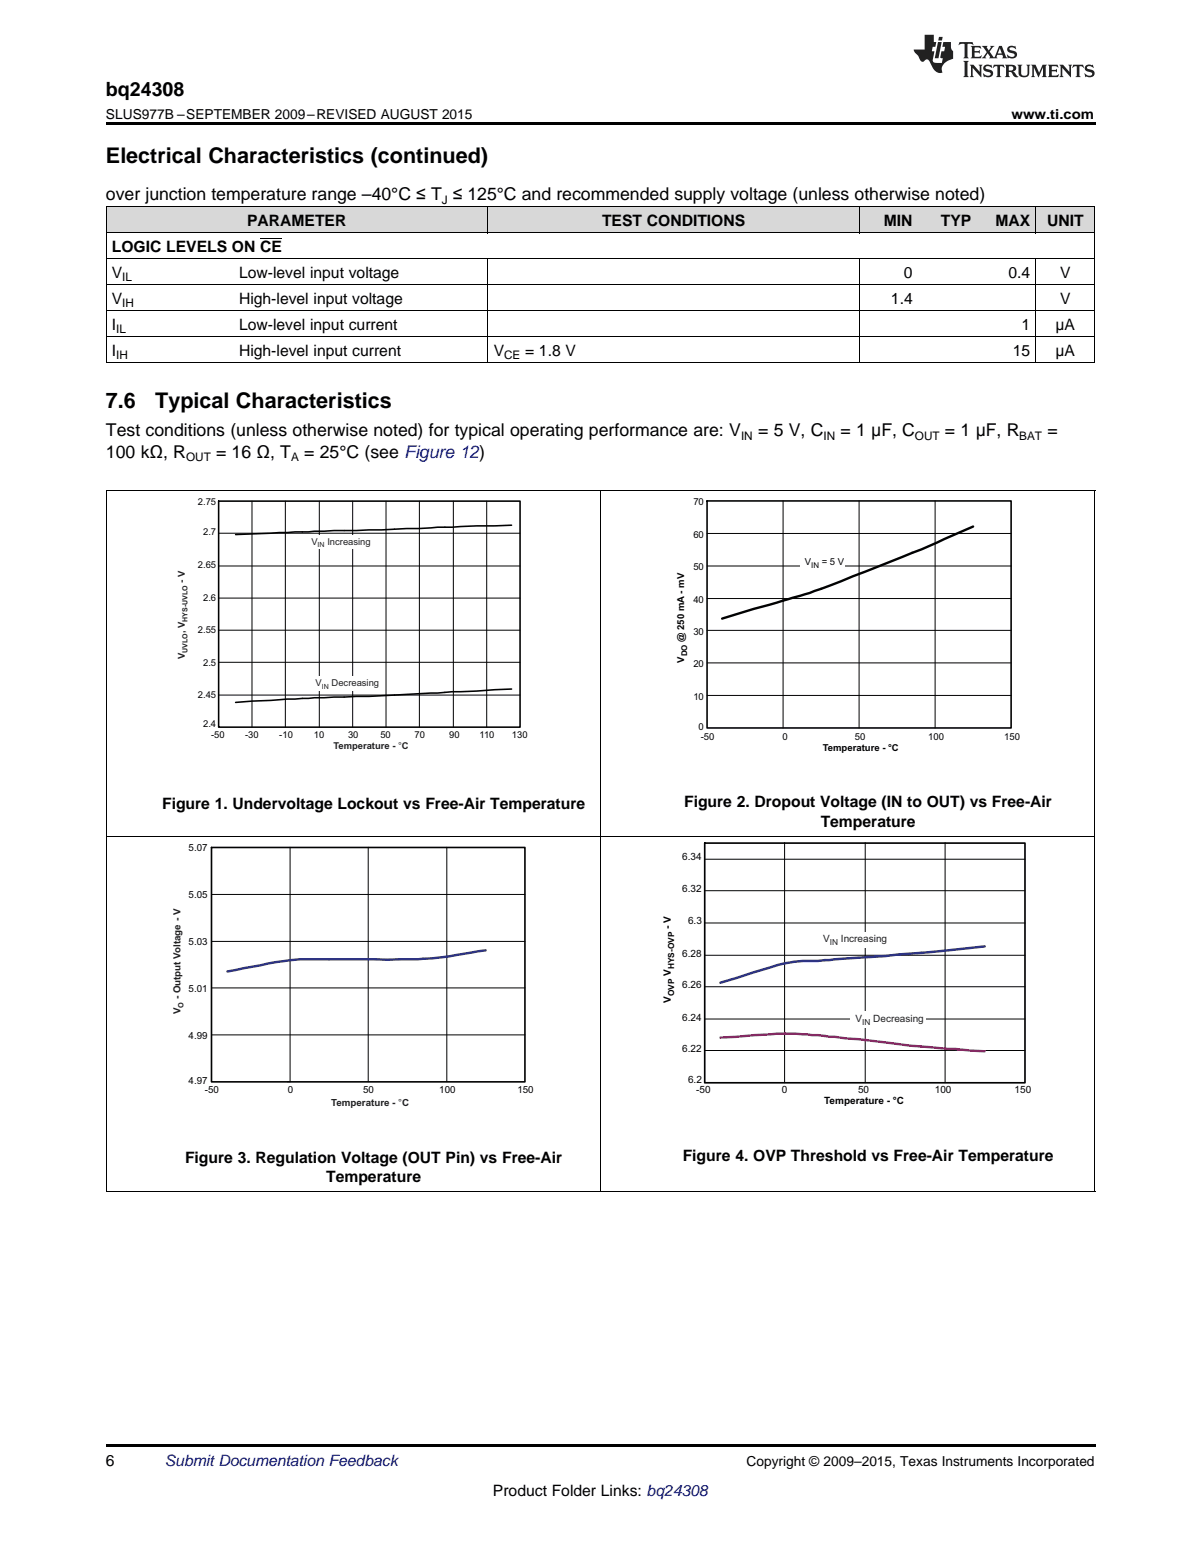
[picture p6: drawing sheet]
<svg xmlns="http://www.w3.org/2000/svg" width="216mm" height="279mm" viewBox="0 0 216 279" stroke-linecap="round" stroke-linejoin="round" font-family="sans-serif">
<g fill="#d8d8d8">
<path d="M19 37.3h22.9v4.6h-22.9z"/>
<path d="M41.9 37.3h45.8v4.6h-45.8z"/>
<path d="M87.7 37.3h66.9v4.6h-66.9z"/>
<path d="M154.6 37.3h10.5v4.6h-10.5z"/>
<path d="M165.1 37.3h10.6v4.6h-10.6z"/>
<path d="M175.7 37.3h10.6v4.6h-10.6z"/>
<path d="M186.3 37.3h10.5v4.6h-10.5z"/>
</g>
<path d="M19 259.7h177.8v.5h-177.8z" fill="#000"/>
<path d="M19.1 150.4v63.9M107.9 150.4v63.9M196.8 150.4v63.9M19 214.3h177.8" fill="none" stroke="#000" stroke-width=".18"/>
<path d="M38 152.4h56.4v42.1h-56.4z" fill="none" stroke="#010202" stroke-width=".29"/>
<g fill="none" stroke="#010202" stroke-width=".18">
<path d="M52.1 152.3v42.2h-.5M66.2 152.3v42.2M80.3 152.3v42.2M126.7 154.5h57.6M141 151.5v43.2M155.5 151.5v43.2M169.9 151.5v43.2M38 177.6h56.4M38 169.3h56.4M38 160.8h56.4M126.7 177.4h57.6M126.7 171.8h57.6"/>
<path d="M126.7 165.9h57.6M126.7 160.1h57.6M38 186.1h56.4M126.7 188.9h57.6M126.7 183.2h57.6"/>
</g>
<path d="M87.3 170.9l-1.3 .1a61.1 61.1 0 0 1-14 1.5h-18.1l-4.3 .5-8.7 1.7" fill="none" stroke="#2e3092" stroke-width=".44"/>
<path d="M126.7 151.6h57.6v43.1h-57.6z" fill="none" stroke="#010202" stroke-width=".3"/>
<path d="M177 170.2l-5.4 .5a575.2 575.2 0 0 1-28.8 2.2l-.8 .2a35.1 35.1 0 0 0-6.5 1.7l-6 1.9" fill="none" stroke="#2b3695" stroke-width=".45"/>
<path d="M129.5 186.6l9-.6a30.5 30.5 0 0 1 7.5 .1h1.1l7.2 .7a209.3 209.3 0 0 0 16 1.8l6.7 .4" fill="none" stroke="#ed028c" stroke-width=".45"/>
<g fill="#fff">
<path d="M147.1 167.6h12.8v2.8h-12.8z" fill-rule="evenodd"/>
<path d="M152.9 181.8h13.6v3h-13.6z" fill-rule="evenodd"/>
</g>
<path d="M19.1 88.3v62.2M107.9 88.3v62.2M196.8 88.3v62.2M19 150.4h177.8" fill="none" stroke="#000" stroke-width=".18"/>
<g fill="none" stroke="#010202" stroke-width=".18">
<path d="M39.3 95.9h54.2M45.3 90.1v40.6M51.3 90.1v40.6M57.4 90.1v40.6M63.4 90.1v40.6M69.4 90.1v40.6M75.4 90.1v40.6M81.5 90.1v40.6M87.5 90.1v40.6M39.3 119.1h54.2M39.3 113.3h54.2M39.3 107.5h54.2"/>
<path d="M39.3 101.8h54.2M39.3 125h54.2"/>
</g>
<path d="M39.3 90.1h54.2v40.6h-54.2zM92 94.4l-13.3 .4-10.1 .5-8.6 .1-17.6 .7M92 123.9l-3.1 .1a1008.2 1008.2 0 0 1-34.6 1.6l-11.9 .7" fill="none" stroke="#010202" stroke-width=".28"/>
<g fill="#fff">
<path d="M55.6 96.3h11.5v2.4h-11.5z" fill-rule="evenodd"/>
<path d="M56.3 121.6h12.2v2.6h-12.2z" fill-rule="evenodd"/>
</g>
<path d="M127.1 90.1h54.7v40.8h-54.7z" fill="none" stroke="#010202" stroke-width=".29"/>
<path d="M127.1 95.9h54.7M140.8 90v40.9M154.4 90v40.9M168.1 90v40.9M127.1 119.2h54.7M127.1 113.3h54.7M127.1 107.6h54.7M127.1 101.8h54.7M127.1 125h54.7" fill="none" stroke="#010202" stroke-width=".18"/>
<path d="M174.9 94.7a440 440 0 0 1-30.3 12.2l-14.8 4.3" fill="none" stroke="#010202" stroke-width=".43"/>
<path d="M143.9 99.6h8.1v2.9h-8.1z" fill-rule="evenodd" fill="#fff"/>
<g fill="none" stroke="#000" stroke-width=".18">
<path d="M19 37.2h177.8M19.1 37.2v28M87.6 37.2v4.7M154.5 37.2v4.7M186.2 37.2v4.7M196.8 37.2v28M19 55.8h177.8M19 51.2h177.8M19 46.5h177.8M19 41.9h177.8M87.6 46.6v18.6M154.5 46.6v18.6"/>
<path d="M186.2 46.6v18.6M19 65.1h177.8M19 60.5h177.8M19 88.2h177.8"/>
</g>
<path d="M19 22h177.8v.5h-177.8z" fill="#000"/>
<g fill="#231f20">
<path d="M172.5 7.6l-.1 .5a.77 .77 0 0 1 1-.1v2.1l-.2 .4h.9l-.2-.4 .1-2.2a.99 .99 0 0 1 1 .2l-.2-.5zM174.5 8.3l.2 .3v1.5l-.2 .4h1.8l.2-.6a1.12 1.12 0 0 1-1.3 .3v-.8h.6l.3 .2v-.6l-.3 .2h-.6v-.5l.2-.2a.96 .96 0 0 1 1 .3l-.2-.5zM176.5 8.3l.9 1.1-.9 1.1h.8l-.2-.2 .4-.7 .5 .7-.2 .2h1.5l-.2-.2 .2-.4h.9l.1 .4-.2 .2h1l-.3-.3-.7-1.9h-.5l-.9 2-.8-1 .9-1h-.8l.1 .1v.2l-.4 .5-.3-.6 .1-.2zM179.7 8.6l.4 1h-.7zM181.3 8.4a.63 .63 0 0 0-.2 .7 .63 .63 0 0 0 .6 .4l.6 .2 .1 .2a.75 .75 0 0 1-.7 .4 .75 .75 0 0 1-.6-.5l.1 .7 .2-.1a.89 .89 0 0 0 1 0 .89 .89 0 0 0 .4-.9 1.4 1.4 0 0 0-1.2-.5l-.1-.4a1.04 1.04 0 0 1 1.2 .2l-.2-.5-.2 .1-.4-.2zM173.2 10.9l.2 .4v2.2l-.2 .4h1l-.3-.4v-2.2l.3-.4zM174.3 11.6l.3 .4v1.5l-.3 .4h.8l-.2-.4v-1.3l1.5 1.7v-1.9l.2-.4h-.7l.2 .4v.9l-1.1-1.3zM177 11.8a.62 .62 0 0 0-.2 .7 .62 .62 0 0 0 .6 .4l.6 .1 .1 .3a.76 .76 0 0 1-.7 .3 .76 .76 0 0 1-.7-.4l.2 .7 .2-.1a.89 .89 0 0 0 .9 0 .89 .89 0 0 0 .5-.9 1.4 1.4 0 0 0-1.2-.5l-.1-.4a1.04 1.04 0 0 1 1.2 .2l-.2-.6-.2 .1-.5-.1zM178.7 11.6l-.2 .6a.61 .61 0 0 1 .8-.3v1.6l-.2 .4h.9l-.2-.4v-1.6a.63 .63 0 0 1 .7 .3l-.1-.6zM180.6 11.6l.3 .4v1.5l-.3 .4h1l-.2-.2-.1-.8h.3a.93 .93 0 0 1 .6 .8 .61 .61 0 0 0 .9 .1l-1-1a.58 .58 0 0 0 .6-.5 .58 .58 0 0 0-.5-.6zM181.4 11.9h.1a.45 .45 0 0 1 .5 .1 .45 .45 0 0 1 .1 .5l-.1 .1-.7 .1zM182.9 11.6l.2 .2a2.17 2.17 0 0 0 .3 1.9 .99 .99 0 0 0 1.6-.6v-1.1l.2-.4h-.7l.2 .2a1.92 1.92 0 0 1-.2 1.8 .6 .6 0 0 1-.9-.5v-1.1l.2-.4zM185.4 11.6l.2 .4v1.5l-.2 .4h.7l-.2-.4v-1.4l.8 1.8 .8-1.8v1.4l-.2 .4h.9l-.2-.4v-1.5l.2-.4h-.8l-.6 1.5-.6-1.5zM188.4 11.6l.2 .4v1.5l-.2 .4h1.8l.1-.6a1.12 1.12 0 0 1-1.2 .3v-.8h.5l.4 .2v-.6l-.4 .2h-.5v-.6l.2-.1a.96 .96 0 0 1 .9 .3l-.1-.6zM190.5 11.6l.2 .4v1.5l-.2 .4h.7l-.2-.4v-1.3l1.5 1.7v-1.9l.2-.4h-.7l.2 .4v.9l-1.1-1.3zM192.9 11.6l-.1 .6a.61 .61 0 0 1 .7-.3l.1 1.6-.3 .4h1l-.3-.4 .1-1.6a.63 .63 0 0 1 .7 .3l-.1-.6zM195.2 11.8a.62 .62 0 0 0-.2 .7 .62 .62 0 0 0 .6 .4l.6 .1 .1 .3a.76 .76 0 0 1-.7 .3 .76 .76 0 0 1-.6-.4l.1 .7 .2-.1a.89 .89 0 0 0 1 0 .89 .89 0 0 0 .4-.9 1.4 1.4 0 0 0-1.2-.5l-.1-.4a1.04 1.04 0 0 1 1.2 .2l-.1-.6-.2 .1-.5-.1z"/>
<path d="M166.2 6.3v2.6h-1.9v.4l.8 .9a.91 .91 0 0 0 1 .8 .56 .56 0 0 1 .5-.3 .56 .56 0 0 1 .5 .3l.4 .8a1.53 1.53 0 0 0 1.9 1.2 1.54 1.54 0 0 1 1-2.1l.9-.3v-1.4a1.52 1.52 0 0 1-.4-1.6h-1.3l-.2 .8h.5l-.2 .8h-.5l-.1 1v.2l.4 .1-.2 .8a1.93 1.93 0 0 1-1.6-.3l.3-1.8h-.5l.2-.8h.4l.2-.8h-.4v-1.3zM168.6 7.6l-.6 2.9h.7l.6-2.9zM168.8 6.6l-.1 .7h.6l.2-.7z"/>
</g>
<path d="M46.8 42.8h3.9" fill="none" stroke="#000" stroke-width=".18"/>
<g font-size="3.9">
<text x="19" y="29.3">Electrical Characteristics (continued)</text>
<text x="19" y="73.3">7.6</text>
<text x="27.9" y="73.3">Typical Characteristics</text>
</g>
<text font-size="3.5" x="19" y="17.3">bq24308</text>
<g font-size="3.2">
<text x="19" y="36">over junction temperature range –40°C ≤ T ≤ 125°C and recommended supply voltage (unless otherwise noted)</text>
<text x="19" y="78.4">Test conditions (unless otherwise noted) for typical operating performance are: V</text>
<text x="19" y="82.3">100 kΩ, R</text>
<text x="38.8" y="82.3">= 16 Ω, T</text>
<text x="54.7" y="82.3">= 25°C (see Figure 12)</text>
<text x="136.3" y="78.4">= 5 V, C</text>
<text x="151.1" y="78.4">= 1 μF, C</text>
<text x="169.9" y="78.4">= 1 μF, R</text>
<text x="188.3" y="78.4">=</text>
</g>
<g font-size="2.8">
<text x="44.4" y="40.6">PARAMETER</text>
<text x="108.2" y="40.6">TEST CONDITIONS</text>
<text x="158.9" y="40.6">MIN</text>
<text x="169.1" y="40.6">TYP</text>
<text x="178.9" y="40.6">MAX</text>
<text x="188.2" y="40.6">UNIT</text>
<text x="20.1" y="45.3">LOGIC LEVELS ON CE</text>
<text x="20.1" y="50">V</text>
<text x="43" y="50">Low-level input voltage</text>
<text x="162.5" y="50">0</text>
<text x="181.3" y="50">0.4</text>
<text x="190.6" y="50">V</text>
<text x="20.1" y="54.6">V</text>
<text x="20.1" y="59.3">I</text>
<text x="43" y="54.6">High-level input voltage</text>
<text x="43" y="59.3">Low-level input current</text>
<text x="160.2" y="54.6">1.4</text>
<text x="183.6" y="59.3">1</text>
<text x="189.8" y="59.3">μA</text>
<text x="190.6" y="54.6">V</text>
<text x="20.1" y="63.9">I</text>
<text x="43" y="63.9">High-level input current</text>
<text x="88.8" y="63.9">V</text>
<text x="94.4" y="63.9">= 1.8 V</text>
<text x="182.1" y="63.9">15</text>
<text x="189.8" y="63.9">μA</text>
<text x="29.1" y="145.5">Figure 1. Undervoltage Lockout vs Free-Air Temperature</text>
<text x="123" y="145.2">Figure 2. Dropout Voltage (IN to OUT) vs Free-Air</text>
<text x="147.5" y="148.7">Temperature</text>
<text x="33.3" y="209.1">Figure 3. Regulation Voltage (OUT Pin) vs Free-Air</text>
<text x="122.7" y="208.7">Figure 4. OVP Threshold vs Free-Air Temperature</text>
<text x="58.6" y="212.6">Temperature</text>
<text x="19" y="263.6">6</text>
<text x="88.6" y="268.9">Product Folder Links: bq24308</text>
</g>
<text font-size="2.8" fill="#0000c8" x="29.6" y="263.6">Submit Documentation Feedback</text>
<g font-size="2.5">
<text x="19" y="21.4">SLUS977B –SEPTEMBER 2009–REVISED AUGUST 2015</text>
<text x="181.8" y="21.4">www.ti.com</text>
<text x="134.2" y="263.6">Copyright © 2009–2015, Texas Instruments Incorporated</text>
</g>
<g font-size="2.1">
<text x="79.4" y="36.6">J</text>
<text x="22" y="50.5">IL</text>
<text x="20.9" y="59.8">IL</text>
<text x="22" y="55.2">IH</text>
<text x="20.9" y="64.5">IH</text>
<text x="90.6" y="64.5">CE</text>
<text x="33.4" y="82.9">OUT</text>
<text x="52.3" y="82.9">A</text>
<text x="133.2" y="79.1">IN</text>
<text x="148" y="79.1">IN</text>
<text x="164.5" y="79.1">OUT</text>
<text x="183.2" y="79.1">BAT</text>
</g>
<g font-size="1.8" fill="#010202">
<text x="33.9" y="153">5.07</text>
<text x="122.7" y="154.6">6.34</text>
<text x="33.9" y="161.5">5.05</text>
<text x="122.7" y="160.3">6.32</text>
<text x="120.6" y="167" transform="rotate(-90 120.6 167)">- V</text>
<text x="123.7" y="166.2">6.3</text>
<text x="33.9" y="169.9">5.03</text>
<text x="122.7" y="172">6.28</text>
<text x="33.9" y="178.3">5.01</text>
<text x="120.6" y="175.5" transform="rotate(-90 120.6 175.5)">V</text>
<text x="122.7" y="177.7">6.26</text>
<text x="120.6" y="180.3" transform="rotate(-90 120.6 180.3)">V</text>
<text x="122.7" y="183.5">6.24</text>
<text x="33.9" y="186.7">4.99</text>
<text x="122.7" y="189.2">6.22</text>
<text x="33.9" y="194.8">4.97</text>
<text x="36.8" y="196.5">-50</text>
<text x="51.7" y="196.5">0</text>
<text x="65.3" y="196.5">50</text>
<text x="79" y="196.5">100</text>
<text x="93" y="196.5">150</text>
<text x="123.7" y="194.6">6.2</text>
<text x="125.1" y="196.5">-50</text>
<text x="140.6" y="196.5">0</text>
<text x="154.2" y="196.5">50</text>
<text x="168.1" y="196.5">100</text>
<text x="182.4" y="196.5">150</text>
<text x="148.2" y="198.6">Temperature - °C</text>
</g>
<g font-size="1.8" fill="#231f20">
<text x="148" y="169.3">V</text>
<text x="151.2" y="169.3">Increasing</text>
<text x="32.5" y="179.7" transform="rotate(-90 32.5 179.7)">- Output Voltage - V</text>
<text x="32.5" y="182.4" transform="rotate(-90 32.5 182.4)">V</text>
<text x="153.8" y="183.7">V</text>
<text x="157" y="183.7">Decreasing</text>
<text x="59.5" y="198.9">Temperature - C</text>
<text x="71.6" y="198.9">°</text>
</g>
<g font-size="1.7" fill="#010202">
<text x="35.6" y="90.8">2.75</text>
<text x="124.6" y="90.8">70</text>
<text x="36.5" y="96.1">2.7</text>
<text x="124.6" y="96.7">60</text>
<text x="144.7" y="101.5">V</text>
<text x="147.7" y="101.5">= 5 V</text>
<text x="35.6" y="102.2">2.65</text>
<text x="124.6" y="102.5">50</text>
<text x="35.6" y="113.7">2.55</text>
<text x="36.5" y="108.1">2.6</text>
<text x="124.6" y="108.4">40</text>
<text x="36.5" y="119.7">2.5</text>
<text x="123" y="119.2" transform="rotate(-90 123 119.2)">V</text>
<text x="123" y="115.4" transform="rotate(-90 123 115.4)">@ 250 mA - mV</text>
<text x="124.6" y="119.9">20</text>
<text x="124.6" y="114.1">30</text>
<text x="35.6" y="125.4">2.45</text>
<text x="124.6" y="125.8">10</text>
<text x="36.5" y="130.7">2.4</text>
<text x="125.6" y="131.2">0</text>
<text x="37.9" y="132.6">-50</text>
<text x="44.1" y="132.6">-30</text>
<text x="50.2" y="132.6">-10</text>
<text x="56.4" y="132.6">10</text>
<text x="62.6" y="132.6">30</text>
<text x="68.4" y="132.6">50</text>
<text x="74.5" y="132.6">70</text>
<text x="80.8" y="132.6">90</text>
<text x="86.2" y="132.6">110</text>
<text x="92" y="132.6">130</text>
<text x="126" y="133.1">-50</text>
<text x="140.7" y="133.1">0</text>
<text x="147.9" y="135">Temperature - °C</text>
<text x="153.7" y="133.1">50</text>
<text x="166.8" y="133.1">100</text>
<text x="180.5" y="133.1">150</text>
</g>
<g font-size="1.7" fill="#231f20">
<text x="56" y="97.9">V</text>
<text x="58.8" y="97.9">Increasing</text>
<text x="33.2" y="104.8" transform="rotate(-90 33.2 104.8)">- V</text>
<text x="33.2" y="113.9" transform="rotate(-90 33.2 113.9)">, V</text>
<text x="33.2" y="118.5" transform="rotate(-90 33.2 118.5)">V</text>
<text x="56.7" y="123.3">V</text>
<text x="59.6" y="123.3">Decreasing</text>
<text x="59.9" y="134.6">Temperature - C</text>
<text x="71.6" y="134.6">°</text>
</g>
<g font-size="1.5" fill="#231f20">
<text x="149.2" y="169.9">IN</text>
<text x="155" y="184.3">IN</text>
</g>
<g font-size="1.5" fill="#010202">
<text x="121.2" y="179.1" transform="rotate(-90 121.2 179.1)">OVP</text>
<text x="121.2" y="174.3" transform="rotate(-90 121.2 174.3)">HYS-OVP</text>
</g>
<g font-size="1.4" fill="#010202">
<text x="145.8" y="102.1">IN</text>
<text x="123.5" y="118" transform="rotate(-90 123.5 118)">DO</text>
</g>
<g font-size="1.3" fill="#231f20">
<text x="57.1" y="98.4">IN</text>
<text x="33.7" y="111.8" transform="rotate(-90 33.7 111.8)">HYS-UVLO</text>
<text x="33.7" y="117.4" transform="rotate(-90 33.7 117.4)">UVLO</text>
<text x="57.9" y="123.8">IN</text>
<text x="33" y="181.2" transform="rotate(-90 33 181.2)">O</text>
</g>
</svg>
